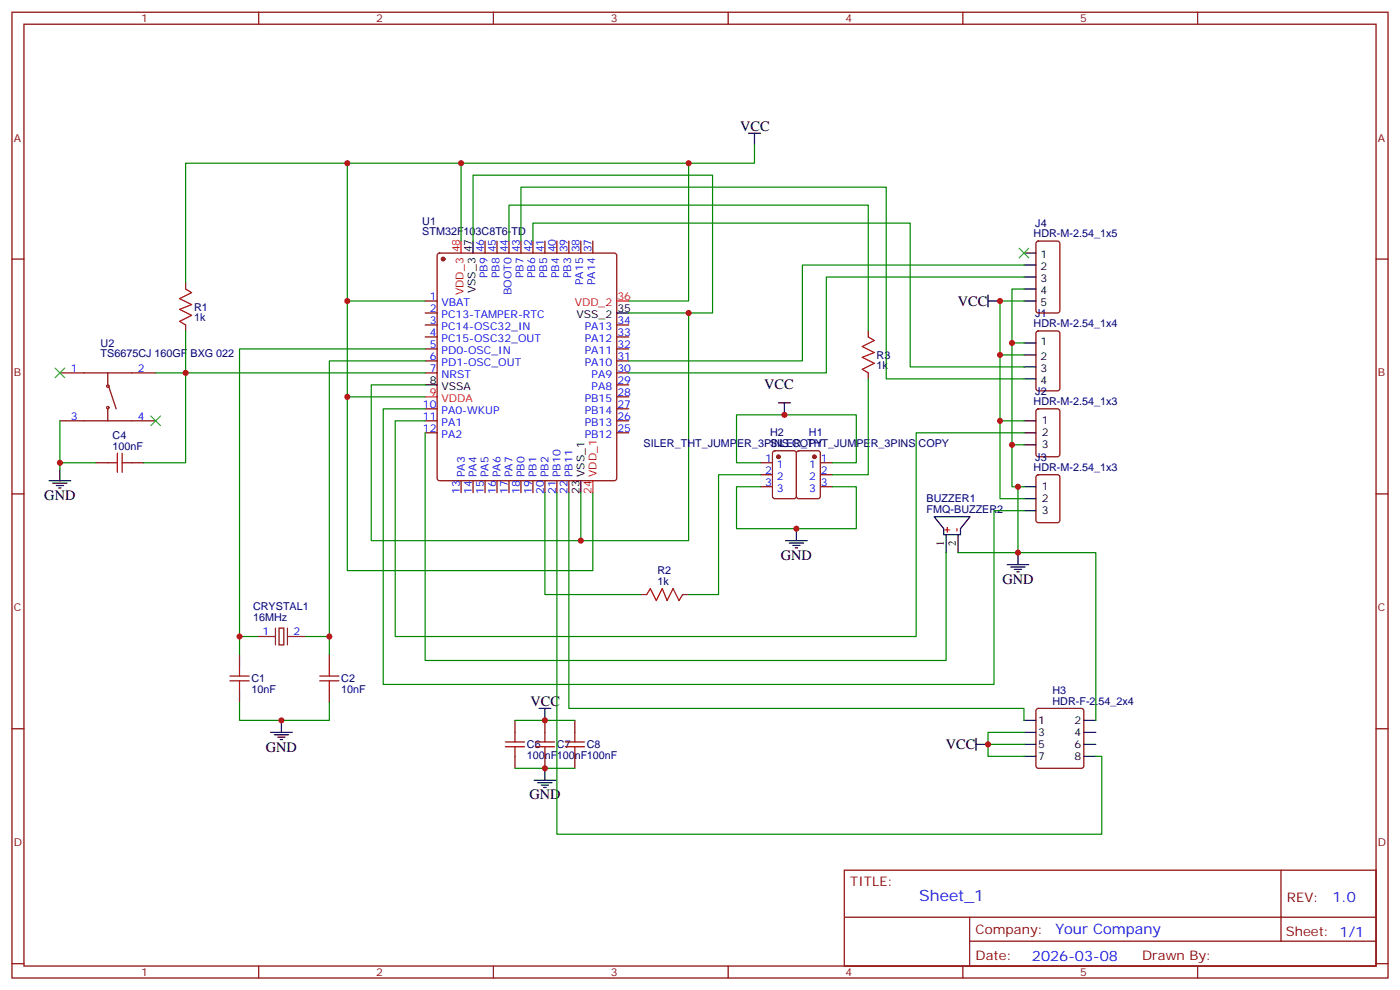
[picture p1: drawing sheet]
<svg xmlns="http://www.w3.org/2000/svg" width="412mm" height="291mm" viewBox="0 0 412 291" stroke-linecap="round" stroke-linejoin="round" font-family="sans-serif">
<g fill="none" stroke="#870000" stroke-width=".35">
<path d="M3.5 3.6h405.4v284.3h-405.4zM7.1 7.1h398.2v277.3h-398.2zM76.2 3.6v3.5M145.3 3.6v3.5M214.5 3.6v3.5M283.6 3.6v3.5M352.8 3.6v3.5M3.5 76.3h3.6M129 74.7l.5-.2h51.5l.5 .2 .2 .5v65.6l-.3 .5-.4 .2h-51.5l-.5-.2-.2-.5v-65.6zM142.9 71v3.5M146.4 71v3.5M149.9 71v3.5"/>
<path d="M153.5 71v3.5M157 71v3.5M160.5 71v3.5M164 71v3.5M167.6 71v3.5M171.1 71v3.5M174.6 71v3.5M305.4 71.2l.5-.2h5.6l.7 .4v20l-.5 .7h-5.8l-.7-.4v-20zM405.3 76.3h3.6M54.7 83.3v1.8M54.7 95.7v1.7M125.2 88.6h3.6"/>
<path d="M125.2 92.1h3.6M125.2 95.7h3.6M125.2 99.2h3.6M181.7 95.7h3.5M181.7 99.2h3.5M255.8 97.4v1.8M305.4 97.6l.5-.2h5.6l.7 .5v16.5l-.5 .6-5.8 .1-.7-.5v-16.5zM17.6 109.8h28.3M31.7 109.8v3.5M32.1 114l2.1 6.4M125.2 102.7h3.6M125.2 106.3h3.6"/>
<path d="M125.2 109.8h3.6M181.7 102.7h3.5M181.7 106.3h3.5M181.7 109.8h3.5M181.7 116.8h3.5M181.7 113.3h3.5M255.8 109.8v1.7M17.6 123.9h28.3M28.2 136.2h3.5M31.7 120.4v3.5M38.8 136.2h3.5M125.2 120.4h3.6"/>
<path d="M125.2 123.9h3.6M125.2 127.4h3.6M181.7 120.4h3.5M181.7 123.9h3.5M181.7 127.4h3.5M224 136.2h3.5M224 139.8h3.5M227.8 132.9l.4-.2h5.7l.6 .4 .1 13-.5 .7h-5.9l-.6-.4-.1-13zM234.8 132.9l.5-.2h5.6l.7 .4 .1 13-.5 .7h-5.9l-.6-.4-.1-13zM241.7 136.2h3.5M241.7 139.8h3.5M305.4 120.6l.5-.2h5.6l.7 .4v13l-.5 .6-5.8 .1-.7-.5v-12.9z"/>
<path d="M305.4 140l.5-.2h5.6l.7 .4v13l-.5 .6-5.8 .1-.7-.5v-12.9zM3.5 145.4h3.6M135.8 141.5v3.6M139.3 141.5v3.6M142.9 141.5v3.6M146.4 141.5v3.6M149.9 141.5v3.6M153.5 141.5v3.6M157 141.5v3.6M160.5 141.5v3.6M164 141.5v3.6M167.6 141.5v3.6"/>
<path d="M224 143.3h3.5M241.7 143.3h3.5M405.3 145.4h3.6M188.7 175h1.8M201.1 175h1.7M70.6 192.7v3.5M75.8 187.4h5.3M82.2 184.9h1.4v5h-1.4zM84.7 187.4h5.3M97 192.7v3.5M3.5 214.6h3.6M70.6 203.3v3.5"/>
<path d="M97 203.3v3.5M151.7 212.1v3.5M160.5 212.1v3.5M169.3 212.1v3.5M305.4 208.8l.5-.2h12.7l.5 .2 .2 .5v16.2l-.3 .5-.4 .2h-12.7l-.5-.2-.2-.5v-16.2zM405.3 214.6h3.6M151.7 222.7v3.5M160.5 222.7v3.5M169.3 222.7v3.5M248.7 256.2h156.6v28.2h-156.6zM377.3 256.2v20.9M248.7 270h156.5"/>
<path d="M285.6 277.1h119.6M285.6 270v14.1M3.5 283.7h3.6M76.2 284.4v3.5M145.3 284.4v3.5M214.5 284.4v3.5M283.6 284.4v3.5M352.8 284.4v3.5M405.3 283.7h3.6"/>
<circle cx="31.8" cy="113.7" r=".35"/>
<circle cx="31.8" cy="120" r=".35"/>
</g>
<g fill="#870000" stroke="#870000" stroke-width=".35">
<circle cx="130.5" cy="76.3" r=".53"/>
<circle cx="239.9" cy="134.5" r=".53"/>
<circle cx="229.3" cy="134.5" r=".53"/>
</g>
<g fill="none" stroke="#000" stroke-width=".35">
<path d="M220.5 39.2h3.5M222.2 39.2v3.6M139.3 71v3.5M301.6 74.5h3.6M301.6 78h3.6M181.7 92.1h3.5M291 88.6h3.6M291 86.9v3.5M301.6 81.6h3.6M301.6 85.1h3.6M301.6 88.6h3.6M125.2 113.3h3.6"/>
<path d="M229.3 118.6h3.5M231.1 118.6v3.5M301.6 101h3.6M301.6 104.5h3.6M301.6 108h3.6M301.6 111.5h3.6M17.6 138v3.5M301.6 131h3.6M301.6 123.9h3.6M301.6 127.4h3.6M14.5 141.5h6.3M15.5 142.2h4.3"/>
<path d="M16.6 142.9h2.1M17.3 143.7h.7M171.1 141.5v3.6M231.4 159.2h6.4M232.5 159.9h4.2M234.6 155.6v3.6M275.2 152.1h10.6l-2.9 3.5v1.8h-4.9v-1.8zM278.7 157.4v5.3M282.2 157.4v5.3M301.6 150.4h3.6M301.6 143.3h3.6M301.6 146.8h3.6"/>
<path d="M233.5 160.6h2.2M234.2 161.3h.7M296.7 166.2h6.3M297.7 166.9h4.3M298.8 167.6h2.1M299.5 168.3h.7M299.9 162.7v3.5M79.7 215.6h6.4M80.8 216.3h4.2M81.8 217h2.2M82.5 217.7h.8M82.9 212.1v3.5"/>
<path d="M158.7 208.6h3.6M160.5 208.6v3.5M287.5 219.1h3.5M287.5 217.4v3.5M301.6 215.6h3.6M301.6 212.1h3.6M301.6 219.1h3.6M319.3 215.6h3.5M319.3 212.1h3.5M319.3 219.1h3.5M157.3 229.7h6.4M158.4 230.4h4.2"/>
<path d="M159.5 231.1h2.1M160.2 231.8h.7M160.5 226.2v3.5M301.6 222.7h3.6M319.3 222.7h3.5"/>
</g>
<path d="M135.8 71v3.5M181.7 88.6h3.5M125.2 116.8h3.6M174.6 141.5v3.6M278.3 156h1.5M279 155.3v1.4M281.9 155.6v.8" fill="none" stroke="#f00" stroke-width=".35"/>
<g fill="none" stroke="#008700" stroke-width=".35">
<path d="M102.3 48h-47.6v35.3M135.8 48h-33.5v68.8M222.2 42.8v5.2h-19.4M135.8 71v-23h67v40.6h-17.6M139.3 71v-19.4h70.6v40.5h-7.1M149.9 71v-10.6h105.9v37M153.5 71v-15.9h107.6v56.4h40.5M157 71v-5.3h111.1v42.3h33.5M301.6 78h-65.2v28.3h-51.2M54.7 97.4v38.8h-12.4M102.3 88.6h22.9M185.2 92.1h17.6v67.1h-31.7"/>
<path d="M301.6 88.6h-7v15.9h7M301.6 85.1h-3.5v15.9h3.5M301.6 81.6h-58.2v28.2h-58.2M45.9 109.8h79.3M125.2 116.8h-22.9v51.2h72.3v-22.9M125.2 113.3h-15.8v45.9h61.7v-14.1M125.2 102.7h-54.6v84.7h5.2M125.2 106.3h-28.2v81.1h-7M255.8 111.5v28.3h-10.6M294.6 104.5v19.4h7M298.1 101v30h3.5M17.6 123.9v14.1"/>
<path d="M17.6 136.2h10.6M125.2 123.9h-8.8v63.5h153.5v-60h31.7M125.2 127.4v67.1h153.5v-31.8M125.2 120.4h-12.3v81.1h179.9v-51.1h8.8M224 139.8h-12.3v35.2h-8.9M224 136.2h-7v-14.1h35.2v14.1h-7M294.6 123.9v22.9h7M298.1 131v12.3h3.5M160.5 145.1v29.9h28.2M164 145.1v100.5h160.6v-22.9h-1.8M167.6 145.1v63.5h134v3.5M224 143.3h-7v12.3h35.2v-12.3h-7"/>
<path d="M299.9 143.3v19.4h-17.7M299.9 162.7h22.9v49.4M70.6 187.4v5.3M97 187.4v5.3M70.6 206.8v5.3h26.4v-5.3M151.7 212.1h17.6M291 219.1h10.6M301.6 215.6h-10.6v7.1h10.6M151.7 226.2h17.6"/>
</g>
<path d="M81.1 184.9v5M84.7 184.9v5" fill="none" stroke="#871200" stroke-width=".35"/>
<g fill="none" stroke="#a10000" stroke-width=".35">
<path d="M54.7 85.1l1.7 1-3.5 1.8 3.5 1.8-3.5 1.4 3.5 1.8-3.5 1.7 1.8 1.1M255.8 99.2l1.7 1.1-3.5 1.7 3.5 1.8-3.5 1.4 3.5 1.8-3.5 1.7 1.8 1.1M31.7 136.2h2.9M34.6 133.4v5.7M36 136.2h2.8M36 133.4v5.7M190.5 175l1.1-1.7 1.7 3.5 1.8-3.5 1.4 3.5 1.8-3.5 1.7 3.5 1.1-1.8M67.7 199h5.7M70.6 196.2v2.8M94.2 199h5.6M97 196.2v2.8M67.7 200.4h5.7"/>
<path d="M70.6 200.4v2.9M94.2 200.4h5.6M97 200.4v2.9M148.9 219.9h5.6M148.9 218.4h5.6M151.7 215.6v2.8M151.7 219.9v2.8M157.7 219.9h5.6M157.7 218.4h5.6M160.5 215.6v2.8M160.5 219.9v2.8M166.5 219.9h5.7"/>
<path d="M166.5 218.4h5.7M169.3 215.6v2.8M169.3 219.9v2.8"/>
</g>
<path d="M300.2 73.1l2.8 2.8M303 73.1l-2.8 2.8M16.2 108.4l2.8 2.8M19 108.4l-2.8 2.8M44.4 122.5l2.9 2.8M47.3 122.5l-2.9 2.8" fill="none" stroke="#3c3" stroke-width=".35"/>
<g fill="#c00">
<circle cx="102.3" cy="116.8" r=".88"/>
<circle cx="135.8" cy="48" r=".88"/>
<circle cx="102.3" cy="88.6" r=".88"/>
<circle cx="171.1" cy="159.2" r=".88"/>
<circle cx="202.8" cy="92.1" r=".88"/>
<circle cx="70.6" cy="187.4" r=".88"/>
<circle cx="97" cy="187.4" r=".88"/>
<circle cx="82.9" cy="212.1" r=".88"/>
<circle cx="54.7" cy="109.8" r=".88"/>
<circle cx="102.3" cy="48" r=".88"/>
<circle cx="202.8" cy="48" r=".88"/>
<circle cx="234.6" cy="155.6" r=".88"/>
<circle cx="231.1" cy="122.1" r=".88"/>
<circle cx="160.5" cy="212.1" r=".88"/>
<circle cx="160.5" cy="226.2" r=".88"/>
<circle cx="17.6" cy="136.2" r=".88"/>
<circle cx="294.6" cy="104.5" r=".88"/>
<circle cx="298.1" cy="101" r=".88"/>
<circle cx="294.6" cy="123.9" r=".88"/>
<circle cx="298.1" cy="131" r=".88"/>
<circle cx="299.9" cy="143.3" r=".88"/>
<circle cx="294.6" cy="88.6" r=".88"/>
<circle cx="299.9" cy="162.7" r=".88"/>
<circle cx="291" cy="219.1" r=".88"/>
</g>
<text font-size="4.6" fill="#00f" x="270.8" y="265.2">Sheet_1</text>
<g font-size="4.2">
<text x="218" y="38.5">VCC</text>
<text x="282.2" y="90">VCC</text>
<text x="225.1" y="114.6">VCC</text>
<text x="13.1" y="147.2">GND</text>
<text x="230" y="164.8">GND</text>
<text x="295.3" y="171.9">GND</text>
<text x="156.3" y="207.9">VCC</text>
<text x="78.3" y="221.3">GND</text>
<text x="278.6" y="220.6">VCC</text>
<text x="155.9" y="235.4">GND</text>
</g>
<g font-size="4.2" fill="#00f">
<text x="392.5" y="265.4">1.0</text>
<text x="310.9" y="275">Your Company</text>
<text x="304" y="282.8">2026-03-08</text>
</g>
<g font-size="3.9" fill="#800">
<text x="250.5" y="260.8">TITLE:</text>
<text x="379.1" y="265.4">REV:</text>
<text x="287.4" y="275">Company:</text>
<text x="378.7" y="275.6">Sheet: 1/1</text>
<text x="287.4" y="282.6">Date:</text>
<text x="336.4" y="282.7">Drawn By:</text>
</g>
<g font-size="3.2" fill="#800">
<text x="41.6" y="6.6">1</text>
<text x="110.8" y="6.6">2</text>
<text x="179.9" y="6.6">3</text>
<text x="249.1" y="6.6">4</text>
<text x="318.2" y="6.6">5</text>
<text x="4.1" y="41.7">A</text>
<text x="405.9" y="41.7">A</text>
<text x="4.1" y="110.8">B</text>
<text x="405.9" y="110.8">B</text>
<text x="4.1" y="180">C</text>
<text x="405.9" y="180">C</text>
<text x="4.1" y="249.1">D</text>
<text x="405.9" y="249.1">D</text>
<text x="41.6" y="287.4">1</text>
<text x="110.8" y="287.4">2</text>
<text x="179.9" y="287.4">3</text>
<text x="249.1" y="287.4">4</text>
<text x="318.2" y="287.4">5</text>
</g>
<g font-size="3.2" fill="#000080">
<text x="124.4" y="69.1">STM32F103C8T6-TD</text>
<text x="124.4" y="66.1">U1</text>
<text x="304.5" y="69.9">HDR-M-2.54_1x5</text>
<text x="305" y="66.9">J4</text>
<text x="57.1" y="94.6">1k</text>
<text x="57.1" y="91.4">R1</text>
<text x="305" y="93.4">J1</text>
<text x="304.5" y="96.4">HDR-M-2.54_1x4</text>
<text x="29.6" y="105.2">TS6675CJ 160GF BXG 022</text>
<text x="29.6" y="102">U2</text>
<text x="258.2" y="105.6">R3</text>
<text x="258.2" y="108.7">1k</text>
<text x="304.5" y="119.3">HDR-M-2.54_1x3</text>
<text x="305" y="116.3">J2</text>
<text x="33.2" y="129.2">C4</text>
<text x="189.6" y="131.7">SILER_THT_JUMPER_3PINS COPY</text>
<text x="226.8" y="131.7">SILER_THT_JUMPER_3PINS COPY</text>
<text x="226.8" y="128.5">H2</text>
<text x="238.3" y="128.5">H1</text>
<text x="33.2" y="132.4">100nF</text>
<text x="305" y="135.7">J3</text>
<text x="304.5" y="138.7">HDR-M-2.54_1x3</text>
<text x="273" y="147.8">BUZZER1</text>
<text x="273" y="151.1">FMQ-BUZZER2</text>
<text x="193.7" y="172.2">1k</text>
<text x="193.7" y="169.1">R2</text>
<text x="74.5" y="179.6">CRYSTAL1</text>
<text x="74.5" y="182.8">16MHz</text>
<text x="74.1" y="204">10nF</text>
<text x="74.1" y="200.8">C1</text>
<text x="100.5" y="204">10nF</text>
<text x="100.5" y="200.8">C2</text>
<text x="310" y="207.5">HDR-F-2.54_2x4</text>
<text x="310" y="204.4">H3</text>
<text x="155.2" y="220.2">C6</text>
<text x="164" y="220.2">C7</text>
<text x="172.9" y="220.2">C8</text>
<text x="155.2" y="223.4">100nF</text>
<text x="164" y="223.4">100nF100nF</text>
</g>
<g font-size="3.2" fill="#f00">
<text x="135.5" y="74.3" transform="rotate(-90 135.5 74.3)">48</text>
<text x="136.5" y="86.9" transform="rotate(-90 136.5 86.9)">VDD_3</text>
<text x="181.9" y="88.3">36</text>
<text x="169.3" y="90">VDD_2</text>
<text x="126.6" y="116.5">9</text>
<text x="130.1" y="118.3">VDDA</text>
<text x="175.7" y="140.5" transform="rotate(-90 175.7 140.5)">VDD_1</text>
<text x="174.3" y="145.4" transform="rotate(-90 174.3 145.4)">24</text>
</g>
<g font-size="3.2">
<text x="139" y="74.3" transform="rotate(-90 139 74.3)">47</text>
<text x="306.5" y="75.9">1</text>
<text x="306.5" y="79.4">2</text>
<text x="306.5" y="83">3</text>
<text x="140.1" y="86.3" transform="rotate(-90 140.1 86.3)">VSS_3</text>
<text x="306.5" y="86.5">4</text>
<text x="169.8" y="93.6">VSS_2</text>
<text x="181.9" y="91.8">35</text>
<text x="306.5" y="90">5</text>
<text x="306.5" y="101.7">1</text>
<text x="306.5" y="105.9">2</text>
<text x="126.6" y="113">8</text>
<text x="306.5" y="109.4">3</text>
<text x="306.5" y="113">4</text>
<text x="130.1" y="114.7">VSSA</text>
<text x="306.9" y="125">1</text>
<text x="306.9" y="128.5">2</text>
<text x="306.9" y="132">3</text>
<text x="172.2" y="140.5" transform="rotate(-90 172.2 140.5)">VSS_1</text>
<text x="170.7" y="145.4" transform="rotate(-90 170.7 145.4)">23</text>
<text x="306.9" y="144.4">1</text>
<text x="306.9" y="147.9">2</text>
<text x="306.9" y="151.4">3</text>
<text x="278" y="160.8" transform="rotate(-90 278 160.8)">1</text>
<text x="281.5" y="160.8" transform="rotate(-90 281.5 160.8)">2</text>
<text x="305.9" y="213.1">1</text>
<text x="316.5" y="213.1">2</text>
<text x="305.9" y="216.7">3</text>
<text x="305.9" y="220.2">5</text>
<text x="316.5" y="216.7">4</text>
<text x="316.5" y="220.2">6</text>
<text x="305.9" y="223.7">7</text>
<text x="316.5" y="223.7">8</text>
</g>
<g font-size="3.2" fill="#00f">
<text x="142.5" y="74.3" transform="rotate(-90 142.5 74.3)">46</text>
<text x="146" y="74.3" transform="rotate(-90 146 74.3)">45</text>
<text x="149.6" y="74.3" transform="rotate(-90 149.6 74.3)">44</text>
<text x="153.1" y="74.3" transform="rotate(-90 153.1 74.3)">43</text>
<text x="156.6" y="74.3" transform="rotate(-90 156.6 74.3)">42</text>
<text x="160.2" y="74.3" transform="rotate(-90 160.2 74.3)">41</text>
<text x="163.7" y="74.3" transform="rotate(-90 163.7 74.3)">40</text>
<text x="167.2" y="74.3" transform="rotate(-90 167.2 74.3)">39</text>
<text x="170.7" y="74.3" transform="rotate(-90 170.7 74.3)">38</text>
<text x="174.3" y="74.3" transform="rotate(-90 174.3 74.3)">37</text>
<text x="143.6" y="81.9" transform="rotate(-90 143.6 81.9)">PB9</text>
<text x="147.1" y="81.9" transform="rotate(-90 147.1 81.9)">PB8</text>
<text x="154.2" y="81.9" transform="rotate(-90 154.2 81.9)">PB7</text>
<text x="157.7" y="81.9" transform="rotate(-90 157.7 81.9)">PB6</text>
<text x="161.2" y="81.9" transform="rotate(-90 161.2 81.9)">PB5</text>
<text x="164.7" y="81.9" transform="rotate(-90 164.7 81.9)">PB4</text>
<text x="168.3" y="81.9" transform="rotate(-90 168.3 81.9)">PB3</text>
<text x="171.8" y="83.9" transform="rotate(-90 171.8 83.9)">PA15</text>
<text x="175.3" y="83.9" transform="rotate(-90 175.3 83.9)">PA14</text>
<text x="126.6" y="88.3">1</text>
<text x="150.6" y="87" transform="rotate(-90 150.6 87)">BOOT0</text>
<text x="126.6" y="91.8">2</text>
<text x="126.6" y="95.3">3</text>
<text x="130.1" y="90">VBAT</text>
<text x="130.1" y="93.6">PC13-TAMPER-RTC</text>
<text x="181.9" y="95.3">34</text>
<text x="126.6" y="98.8">4</text>
<text x="130.1" y="97.1">PC14-OSC32_IN</text>
<text x="130.1" y="100.6">PC15-OSC32_OUT</text>
<text x="172.3" y="100.6">PA12</text>
<text x="172.3" y="97.1">PA13</text>
<text x="181.9" y="98.8">33</text>
<text x="126.6" y="102.4">5</text>
<text x="126.6" y="105.9">6</text>
<text x="130.1" y="104.1">PD0-OSC_IN</text>
<text x="130.1" y="107.7">PD1-OSC_OUT</text>
<text x="172.3" y="107.7">PA10</text>
<text x="172.3" y="104.1">PA11</text>
<text x="181.9" y="105.9">31</text>
<text x="181.9" y="102.4">32</text>
<text x="20.9" y="109.4">1</text>
<text x="40.6" y="109.4">2</text>
<text x="126.6" y="109.4">7</text>
<text x="130.1" y="111.2">NRST</text>
<text x="174.3" y="111.2">PA9</text>
<text x="181.9" y="113">29</text>
<text x="181.9" y="109.4">30</text>
<text x="172.3" y="118.3">PB15</text>
<text x="174.3" y="114.7">PA8</text>
<text x="181.9" y="116.5">28</text>
<text x="20.9" y="123.5">3</text>
<text x="40.6" y="123.5">4</text>
<text x="124.6" y="120">10</text>
<text x="124.6" y="123.5">11</text>
<text x="130.1" y="121.8">PA0-WKUP</text>
<text x="130.1" y="125.3">PA1</text>
<text x="172.3" y="125.3">PB13</text>
<text x="172.3" y="121.8">PB14</text>
<text x="181.9" y="123.5">26</text>
<text x="181.9" y="120">27</text>
<text x="124.6" y="127.1">12</text>
<text x="130.1" y="128.8">PA2</text>
<text x="172.3" y="128.8">PB12</text>
<text x="181.9" y="127.1">25</text>
<text x="225.3" y="135.9">1</text>
<text x="228.8" y="137.7">1</text>
<text x="238.3" y="137.7">1</text>
<text x="241.8" y="135.9">1</text>
<text x="136.9" y="140.5" transform="rotate(-90 136.9 140.5)">PA3</text>
<text x="140.4" y="140.5" transform="rotate(-90 140.4 140.5)">PA4</text>
<text x="143.9" y="140.5" transform="rotate(-90 143.9 140.5)">PA5</text>
<text x="147.5" y="140.5" transform="rotate(-90 147.5 140.5)">PA6</text>
<text x="151" y="140.5" transform="rotate(-90 151 140.5)">PA7</text>
<text x="154.5" y="140.5" transform="rotate(-90 154.5 140.5)">PB0</text>
<text x="158" y="140.5" transform="rotate(-90 158 140.5)">PB1</text>
<text x="161.6" y="140.5" transform="rotate(-90 161.6 140.5)">PB2</text>
<text x="165.1" y="140.5" transform="rotate(-90 165.1 140.5)">PB10</text>
<text x="168.6" y="140.5" transform="rotate(-90 168.6 140.5)">PB11</text>
<text x="225.3" y="139.4">2</text>
<text x="225.3" y="142.9">3</text>
<text x="228.8" y="141.2">2</text>
<text x="238.3" y="141.2">2</text>
<text x="241.8" y="139.4">2</text>
<text x="241.8" y="142.9">3</text>
<text x="135.5" y="145.4" transform="rotate(-90 135.5 145.4)">13</text>
<text x="139" y="145.4" transform="rotate(-90 139 145.4)">14</text>
<text x="142.5" y="145.4" transform="rotate(-90 142.5 145.4)">15</text>
<text x="146" y="145.4" transform="rotate(-90 146 145.4)">16</text>
<text x="149.6" y="145.4" transform="rotate(-90 149.6 145.4)">17</text>
<text x="153.1" y="145.4" transform="rotate(-90 153.1 145.4)">18</text>
<text x="156.6" y="145.4" transform="rotate(-90 156.6 145.4)">19</text>
<text x="160.2" y="145.4" transform="rotate(-90 160.2 145.4)">20</text>
<text x="163.7" y="145.4" transform="rotate(-90 163.7 145.4)">21</text>
<text x="167.2" y="145.4" transform="rotate(-90 167.2 145.4)">22</text>
<text x="228.8" y="144.7">3</text>
<text x="238.3" y="144.7">3</text>
<text x="77.4" y="187">1</text>
<text x="86.4" y="187">2</text>
</g>
</svg>
